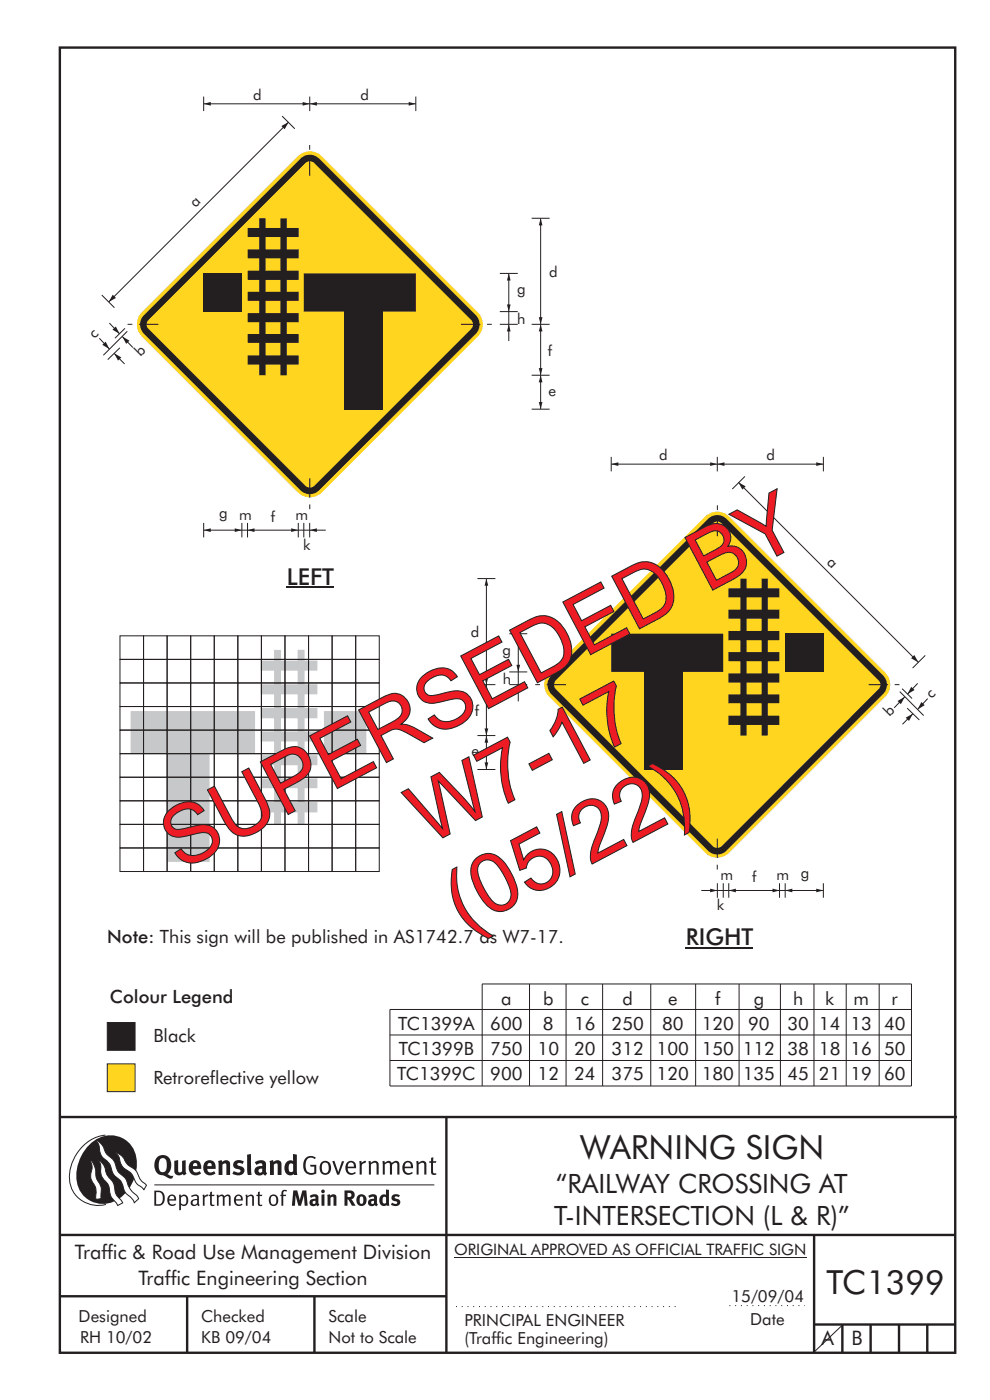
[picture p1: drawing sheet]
<svg xmlns="http://www.w3.org/2000/svg" width="210mm" height="297mm" viewBox="0 0 210 297" stroke-linecap="round" stroke-linejoin="round" font-family="sans-serif">
<g fill="none" stroke="#231f20" stroke-width=".51">
<path d="M12.7 10.1h189.9v276.9h-189.9zM12.7 237h190.3M94.7 236.9v50.1M12.7 262h190M12.7 275h82M39.7 275v12M66.7 275v12M172.7 262v25M172.7 281h30M178.7 281v6M184.7 281v6M190.7 281v6"/>
<path d="M196.7 281v6"/>
</g>
<path d="M154.7 277h16" fill="none" stroke="#231f20" stroke-width=".21" stroke-dasharray=".2 1" stroke-linecap="butt"/>
<path d="M22.8 225.7h5.8v5.9h-5.8z" fill-rule="evenodd" fill="#ffd520" stroke="#231f20" stroke-width=".21"/>
<path d="M22.8 216.9h5.8v5.9h-5.8z" fill-rule="evenodd" fill="#231f20" stroke="#231f20" stroke-width=".21"/>
<path d="M96.7 277.2h47.3" fill="none" stroke="#231f20" stroke-width=".21" stroke-dasharray=".2 1" stroke-linecap="butt"/>
<path d="M96.3 266.7h74.7" fill="none" stroke="#231f20" stroke-width=".21"/>
<g fill="#231f20">
<path d="M64.9 245.6a1.61 1.61 0 0 1 2.1 0l-.2 .3a1.17 1.17 0 0 0-1.4-.2 1.17 1.17 0 0 0-.6 1.3 1.42 1.42 0 0 0 1.2 1.8l.7-.1v-1.2h-.8l-.1-.4h1.3v1.8a1.82 1.82 0 0 1-2.2 0 1.82 1.82 0 0 1-.6-2.1l.2-.7z" fill-rule="evenodd"/>
<path d="M68.2 246.5a1.77 1.77 0 0 0 .4 2.7 1.39 1.39 0 0 0 1.4-.5 1.39 1.39 0 0 0 .2-1.5 1.19 1.19 0 0 0-2-.7zM68.5 246.8a.83 .83 0 0 1 1 .1 .83 .83 0 0 1 .2 .9 .75 .75 0 0 1-.6 1.1 .75 .75 0 0 1-.8-.9v-.9z" fill-rule="evenodd"/>
<path d="M70.5 246.3h.4l.8 2.4 .8-2.4h.5l-1.1 2.9h-.4z" fill-rule="evenodd"/>
<path d="M73.6 246.7a1.74 1.74 0 0 0 .5 2.5l.9-.1 .5-.2-.2-.3a.89 .89 0 0 1-1.1 .2 .89 .89 0 0 1-.4-1h1.7a1.15 1.15 0 0 0-.4-1.4 1.15 1.15 0 0 0-1.5 .3zM74 246.8a.67 .67 0 0 1 .8-.1 .67 .67 0 0 1 .3 .8h-1.3z" fill-rule="evenodd"/>
<path d="M76.2 246.4l.4-.1 .1 .4 .5-.4h.5l-.2 .5a.61 .61 0 0 0-.8 .6v1.8h-.4z" fill-rule="evenodd"/>
<path d="M78.1 246.4l.5-.1 .1 .4a.89 .89 0 0 1 .9-.4 .89 .89 0 0 1 .7 .7v2.2h-.4v-2.2l-.1-.2-.3-.1-.8 .3v2.2h-.4z" fill-rule="evenodd"/>
<path d="M81.1 246.4l.4-.1 .1 .4a.83 .83 0 0 1 .8-.4 .83 .83 0 0 1 .7 .4 .86 .86 0 0 1 .9-.4 .86 .86 0 0 1 .7 .7v2.2h-.4l-.1-2.4a.5 .5 0 0 0-.8 .1l-.2 .2v2.1h-.5v-2.3l-.4-.2-.7 .3v2.2h-.4z" fill-rule="evenodd"/>
<path d="M85.7 246.7a1.74 1.74 0 0 0 .5 2.5l.9-.1 .5-.2-.2-.3a.89 .89 0 0 1-1.1 .2 .89 .89 0 0 1-.4-1h1.7a1.15 1.15 0 0 0-.5-1.4 1.15 1.15 0 0 0-1.4 .3zM86 246.8a.67 .67 0 0 1 .9-.1 .67 .67 0 0 1 .3 .8h-1.3z" fill-rule="evenodd"/>
<path d="M88.3 246.4l.4-.1 .1 .4a.89 .89 0 0 1 .9-.4 .89 .89 0 0 1 .7 .7v2.2h-.4v-2.2l-.1-.2-.3-.1-.8 .3v2.2h-.4z" fill-rule="evenodd"/>
<path d="M91.5 245.6l.4-.1v.8h.7l-.2 .4h-.5v2.1l.1 .1h.5l.1 .3a.71 .71 0 0 1-1.2-.6v-1.9h-.3v-.4h.3z" fill-rule="evenodd"/>
<path d="M37 246.3l.8-.2v2a.46 .46 0 0 0 .2 .6 .46 .46 0 0 0 .6-.2v-2.2l.8-.2v2.4l.2 .5-.6 .3-.2-.3a1.03 1.03 0 0 1-1.2 .3 1.03 1.03 0 0 1-.6-1.1z" fill-rule="evenodd"/>
<path d="M40.4 246.5a1.64 1.64 0 0 0 0 2.3 1.64 1.64 0 0 0 2.3 .1l-.4-.4a.78 .78 0 0 1-.9 .2 .78 .78 0 0 1-.5-.7h1.8a1.37 1.37 0 0 0-.6-1.7 1.37 1.37 0 0 0-1.7 .2zM41 246.9a.48 .48 0 0 1 .7-.1 .48 .48 0 0 1 .2 .6h-1z" fill-rule="evenodd"/>
<path d="M43.5 246.5a1.65 1.65 0 0 0-.2 2 1.65 1.65 0 0 0 1.9 .7l.5-.3-.3-.4a.78 .78 0 0 1-.9 .3 .78 .78 0 0 1-.5-.8h1.8a1.37 1.37 0 0 0-.6-1.7 1.37 1.37 0 0 0-1.7 .2zM44.1 246.9a.48 .48 0 0 1 .6-.1 .48 .48 0 0 1 .2 .6h-.9z" fill-rule="evenodd"/>
<path d="M46.3 246.3l.7-.2 .1 .4a.95 .95 0 0 1 1-.3 .95 .95 0 0 1 .7 .8v2.3h-.8v-2.3l-.3-.2-.5 .3v2.2h-.8z" fill-rule="evenodd"/>
<path d="M49.7 246.5a1.73 1.73 0 0 1 2-.1l-.2 .5-.6-.2a.42 .42 0 0 0-.6 .3l.2 .2a1.23 1.23 0 0 1 1.4 1.1 1.47 1.47 0 0 1-2.3 .9l-.3-.2 .3-.6 .7 .3a.47 .47 0 0 0 .7-.3 .87 .87 0 0 0-1-.5l-.4-.2-.1-.4z" fill-rule="evenodd"/>
<path d="M54.1 246.5l.3 .6 .3-.2a.62 .62 0 0 1 .9 .1v.4a1.21 1.21 0 0 0-1.3 .3 1.21 1.21 0 0 0-.2 1.3 1.19 1.19 0 0 0 1.7 0l.5 .4 .4-.5-.3-.3v-1.4a.96 .96 0 0 0-1.3-1.1zM55 248l.6-.1v.7a.43 .43 0 0 1-.6 .1 .43 .43 0 0 1 0-.7z" fill-rule="evenodd"/>
<path d="M57.2 246.3l.7-.2 .1 .4a.95 .95 0 0 1 1-.3 .95 .95 0 0 1 .7 .8v2.3h-.8v-2.3l-.3-.2-.5 .3v2.2h-.8z" fill-rule="evenodd"/>
<path d="M62.2 244.8v1.5a1.29 1.29 0 0 0-1.4 .2 1.29 1.29 0 0 0-.5 1.3 1.24 1.24 0 0 0 .5 1.3 1.24 1.24 0 0 0 1.5 0l.1 .2h.7l-.1-4.4zM61.5 246.9l.4-.1 .3 .2v1.5l-.3 .1a.48 .48 0 0 1-.6-.4 1.52 1.52 0 0 1 .2-1.3z" fill-rule="evenodd"/>
<path d="M52.4 245l.8-.2 .2 4.5h-.8l-.1-.2z" fill-rule="evenodd"/>
</g>
<path d="M22.4 240.8a9 9 0 0 0-7.4 10.9 6.2 6.2 0 0 0 7.5 3.8M32.7 251.4h59.4" fill="none" stroke="#231f20" stroke-width=".21"/>
<path d="M19.1 242.7a5.7 5.7 0 0 1 6.5-1.4 5.7 5.7 0 0 1 3.4 5.7 8.6 8.6 0 0 1-6.2 8.3 5.7 5.7 0 0 1-6.5-7 9.9 9.9 0 0 1 2.8-5.6z" fill-rule="evenodd" fill="#231f20"/>
<path d="M24.4 244.5a3.1 3.1 0 0 1 2.3 2.2l.8 .7a3.2 3.2 0 0 1 2 2.4l.4 .6 1.2 1.1-.6 .9-.2-.3a3.5 3.5 0 0 1-1.9-2.1 3.8 3.8 0 0 0-2.1-2.2 3.5 3.5 0 0 1-1-2.2zM20.4 241.9a3.4 3.4 0 0 1 1.9 2.4l.7 .9a3.3 3.3 0 0 1 1.7 2.6 4.4 4.4 0 0 0 1.7 2l.3 .3a6.1 6.1 0 0 0 2.5 3.7l.2 .5-.9 .9a6.1 6.1 0 0 0-1.9-2.3l-.4-.7a3.6 3.6 0 0 0-1.9-2.8l-.6-1a3.6 3.6 0 0 0-1.9-2.8 3.7 3.7 0 0 1-.8-2.4zM21 246.1a3.4 3.4 0 0 1 1.5 2.7l.6 1a3.8 3.8 0 0 1 1.4 3.1l.3 .7 1.2 1.6-1 .5-.5-.7a3.2 3.2 0 0 1-1.3-2.8 4.3 4.3 0 0 0-1.4-2.2 4.7 4.7 0 0 1-.5-3zM19.2 246.1a5.1 5.1 0 0 1 1.2 3.7l.3 .7a3.1 3.1 0 0 1 .7 2.9l.1 .9-1.1 .2-.1-.8a3.5 3.5 0 0 0-.9-3.3 3.6 3.6 0 0 1 .1-2.5z" fill-rule="evenodd" fill="#fff" stroke="#231f20" stroke-width=".21"/>
<g fill="#231f20">
<path d="M33.4 245.5a2.51 2.51 0 0 0 .4 3.7l.8 .1a2.78 2.78 0 0 0 2 .7l.2-.6h-.6l-.7-.3a2.56 2.56 0 0 0 0-3.8 1.83 1.83 0 0 0-2.1 .2zM34 245.8a.87 .87 0 0 1 1 .1 .87 .87 0 0 1 .4 .9v.4a1.17 1.17 0 0 1-.9 1.5l-.3-.1a2.38 2.38 0 0 1-.2-2.8z" fill-rule="evenodd"/>
<path d="M33.1 252.9v2.6a1.12 1.12 0 0 0 1.2-.3 1.12 1.12 0 0 0 .2-1.2l-.1-.5-.3-.5zM32.7 252.6h1.1a1.67 1.67 0 0 1 1.2 1.6 1.67 1.67 0 0 1-1.3 1.6h-1zM36.1 253.9l-.2 .5h1.1a.55 .55 0 0 0-.3-.6 .55 .55 0 0 0-.6 .1zM35.8 253.7a.95 .95 0 0 1 1.2-.1 .95 .95 0 0 1 .4 1.1h-1.5a.72 .72 0 0 0 .4 .8 .72 .72 0 0 0 .9-.2l.1 .3a1.15 1.15 0 0 1-1.5 0 1.15 1.15 0 0 1-.2-1.5zM38.4 254.1v1.1a.7 .7 0 0 0 .9 .2 .7 .7 0 0 0 .2-.9 .61 .61 0 0 0-.4-.7 .61 .61 0 0 0-.7 .3zM38 253.5l.3-.1 .1 .4a.95 .95 0 0 1 1.2-.2 .95 .95 0 0 1 .3 1.2 .92 .92 0 0 1-.5 .9 .92 .92 0 0 1-1-.1v1.1l-.4 .1zM40.9 254.8a.5 .5 0 0 0 .2 .8 .5 .5 0 0 0 .7-.4v-.6zM40.5 253.7a1 1 0 0 1 1.7 .3v1.4l.2 .2-.2 .3-.3-.4a.78 .78 0 0 1-1.4 0 .78 .78 0 0 1 .8-1.1h.5a.58 .58 0 0 0-.3-.7 .58 .58 0 0 0-.7 .2zM43 253.5l.3-.1 .1 .4 .3-.3 .5-.1-.2 .4a.52 .52 0 0 0-.6 .5v1.5h-.4zM44.6 252.9l.4-.1-.1 .7h.6l-.1 .2h-.5v1.5a.35 .35 0 0 0 .6 .3v.3a.57 .57 0 0 1-.6 .1 .57 .57 0 0 1-.3-.6v-1.6h-.3v-.2h.3zM45.9 253.5l.4-.1 .1 .4 .2-.2a.64 .64 0 0 1 1 .2 .7 .7 0 0 1 .8-.4 .7 .7 0 0 1 .5 .6v1.8h-.4v-1.7l-.2-.4-.7 .4v1.7h-.3v-1.7a.38 .38 0 0 0-.3-.4 .38 .38 0 0 0-.5 .2l-.1 .2v1.7h-.4zM50.2 253.9l-.2 .5h1.1a.55 .55 0 0 0-.2-.6 .55 .55 0 0 0-.7 .1zM49.9 253.7a.95 .95 0 0 1 1.2-.1 .95 .95 0 0 1 .4 1.1h-1.5a.72 .72 0 0 0 .4 .8 .72 .72 0 0 0 .9-.2l.1 .3a1.15 1.15 0 0 1-1.5 0 1.15 1.15 0 0 1-.2-1.5zM52.1 253.5l.3-.1 .1 .4a.72 .72 0 0 1 .8-.4 .72 .72 0 0 1 .6 .6v1.8h-.4v-1.6a.45 .45 0 0 0-.3-.5 .45 .45 0 0 0-.5 .2l-.2 .2v1.7h-.3zM54.7 252.9l.4-.1v.7h.6l-.1 .2h-.5v1.5a.35 .35 0 0 0 .5 .3v.3a.57 .57 0 0 1-.6 .1 .57 .57 0 0 1-.3-.6v-1.6h-.3v-.2h.3zM57.6 253.8l-.2 .8a.65 .65 0 0 0 .3 .8 .65 .65 0 0 0 .8-.2l.1-.1a.93 .93 0 0 0-.7-1.4zM57.3 253.7a1.12 1.12 0 0 1 1.4 0 1.12 1.12 0 0 1 .2 1.5 1.01 1.01 0 0 1-1.2 .6 1.01 1.01 0 0 1-.7-1.2zM59.9 252.6l.5-.2 .5 .1-.2 .3-.3-.1-.3 .2v.6h.6l-.1 .2h-.5v2.1h-.4v-2.1h-.2v-.2h.2zM62.2 252.5l-.3 3.3h.7l.1-2.3 .6 2.3h.5l.7-2.3 .1 2.3h.7l-.3-3.3h-.9l-.5 2.2-.5-2.2zM65.7 253.7l.3 .4a.51 .51 0 0 1 .5-.3 .51 .51 0 0 1 .4 .4v.1a.88 .88 0 0 0-1.1 .3 .88 .88 0 0 0 .2 1.2 .9 .9 0 0 0 1.1-.2l.3 .3 .4-.4-.3-.3v-1a.87 .87 0 0 0-.4-.9 .87 .87 0 0 0-1 .2zM66.4 254.8l.5-.1v.6l-.1 .1h-.3l-.2-.2zM68.2 253.4v2.4h.6v-2.5zM68.1 252.7a.4 .4 0 0 0 .8 0 .4 .4 0 0 0-.8 0zM69.4 253.5l.1 2.3h.6v-1.7a.33 .33 0 0 1 .4-.2 .33 .33 0 0 1 .2 .3v1.6h.7v-1.8a.75 .75 0 0 0-.6-.6 .75 .75 0 0 0-.8 .2v-.3zM73.1 252.5v3.3h.6v-1.4l.3 .3 .7 1.1h.7l-.9-1.4a.94 .94 0 0 0 .7-1 .94 .94 0 0 0-.9-.9zM73.7 253.1a.51 .51 0 0 1 .7 .1 .51 .51 0 0 1-.1 .7h-.6zM75.9 253.7a1.19 1.19 0 0 0-.1 1.7 1.19 1.19 0 0 0 1.7 0 1.19 1.19 0 0 0 0-1.6 1.19 1.19 0 0 0-1.6-.1zM76.5 253.9l.2-.1a.99 .99 0 0 1 0 1.6 1.06 1.06 0 0 1-.2-1.5zM78.1 253.7l.3 .4a.51 .51 0 0 1 .5-.3 .51 .51 0 0 1 .4 .4v.1a.88 .88 0 0 0-1.1 .3 .88 .88 0 0 0 .2 1.2 .9 .9 0 0 0 1.1-.2l.3 .3 .4-.4-.2-.3v-1a.87 .87 0 0 0-.5-.9 .87 .87 0 0 0-1 .2zM78.9 254.8l.4-.1v.6l-.1 .1h-.3l-.2-.2zM81.9 252.3v1.2a1.2 1.2 0 0 0-1.4 .6 1.2 1.2 0 0 0 .2 1.4l.5 .3 .8-.1v.1h.6l-.1-3.4zM81.4 253.9l.5 .1-.1 1.2a.46 .46 0 0 1-.5 0 .46 .46 0 0 1-.2-.6zM83.3 253.5a.79 .79 0 0 0-.2 1 .79 .79 0 0 0 1 .4 .33 .33 0 0 1 0 .5 .33 .33 0 0 1-.5-.1l-.5-.2-.2 .5a1.15 1.15 0 0 0 1.2 .3 1.15 1.15 0 0 0 .8-1 1.49 1.49 0 0 0-1.2-.8 .4 .4 0 0 1 .3-.3 .4 .4 0 0 1 .4 .1l.2 .1 .2-.4a1.47 1.47 0 0 0-1.5-.1z" fill-rule="evenodd"/>
</g>
<path d="M178.7 281.1l-6 5.7" fill="none" stroke="#231f20" stroke-width=".21"/>
<path d="M116.5 142.7l33.1-33.1a3.6 3.6 0 0 1 5.1 0l33.1 33.1a3.6 3.6 0 0 1 0 5.1l-33.1 33.1a3.7 3.7 0 0 1-5.1 0l-33.1-33.1a3.7 3.7 0 0 1 0-5.1z" fill-rule="evenodd" fill="#ffd520"/>
<path d="M117 143.3l33.2-33.2a2.79 2.79 0 0 1 3.9 0l33.2 33.2a2.81 2.81 0 0 1 0 4l-33.2 33.2a2.79 2.79 0 0 1-3.9 0l-33.2-33.2a2.82 2.82 0 0 1 0-4z" fill-rule="evenodd" fill="#231f20"/>
<path d="M117.9 144.3l33.3-33.2a1.33 1.33 0 0 1 1.9 0l33.3 33.2a1.3 1.3 0 0 1 0 1.9l-33.3 33.3a1.37 1.37 0 0 1-1.9 0l-33.3-33.3a1.34 1.34 0 0 1 0-1.9z" fill-rule="evenodd" fill="#ffd520"/>
<g fill="#231f20">
<path d="M154.5 124.8h2.5v-2h1.4v2h3.1v-2.1h1.4v2.1h2.4v1.9h-2.4v2.6h2.4v2h-2.4v2.6h2.4v1.9h-2.4v2.5h2.4v2h-2.4v2.6h2.4v1.9h-2.4v2.5h2.4v1.9h-2.4v2.6h2.4v2h-2.4v2.2h-1.4v-2.2h-3.1v2.3h-1.4v-2.3h-2.5v-2h2.5v-2.6h-2.5v-1.9h2.5v-2.5h-2.5v-1.9h2.5v-2.6h-2.5v-2h2.5v-2.5h-2.5v-1.9h2.5v-2.6h-2.5v-2h2.5v-2.6h-2.5zM158.4 126.7h3.1v2.6h-3.1zM158.4 131.3h3.1v2.6h-3.1zM158.4 135.8h3.1v2.5h-3.1zM158.4 140.3h3.1v2.6h-3.1zM158.4 144.8h3.1v2.5h-3.1zM158.4 149.2h3.1v2.6h-3.1z" fill-rule="evenodd"/>
<path d="M129.7 134.4h23.7v8.1h-23.7z" fill-rule="evenodd"/>
<path d="M136.6 140.5h8.1v22.7h-8.1z" fill-rule="evenodd"/>
<path d="M166.6 134.4h8.1v8.1h-8.1z" fill-rule="evenodd"/>
</g>
<path d="M152.2 107.2v1M152.2 109.6v4.1M103.2 156v7.2M152.1 177.9v4.1M152.1 183.5v1" fill="none" stroke="#231f20" stroke-width=".21"/>
<g fill="#231f20">
<path d="M103.2 156l.4 1.6h-.8z"/>
<path d="M102.8 161.7h.8l-.4 1.5z"/>
</g>
<path d="M158 101.1l-2.7 2.7M196.3 139l-2.7 2.7M101.3 145.2h3.8M190.9 146.7l5 5.1M191.4 146.1l2.1 2.1M192.4 150.2l2.6 2.5M193.7 151.4l-2.3 2.2" fill="none" stroke="#231f20" stroke-width=".21"/>
<path d="M192.1 152.3l1.6-.9-.9 1.5z" fill="#231f20"/>
<path d="M194.7 145l-2.2 2.3" fill="none" stroke="#231f20" stroke-width=".21"/>
<path d="M193.3 145.7l.7 .7-1.5 .9z" fill="#231f20"/>
<path d="M196.8 148.2l-2.2 2.3" fill="none" stroke="#231f20" stroke-width=".21"/>
<path d="M195.4 148.9l.8 .7-1.6 .9z" fill="#231f20"/>
<path d="M191.9 147.8l-2.2 2.4" fill="none" stroke="#231f20" stroke-width=".21"/>
<path d="M190.4 148.7l1.5-.9-.8 1.6z" fill="#231f20"/>
<path d="M156.6 102.3l38.2 38.2" fill="none" stroke="#231f20" stroke-width=".21"/>
<g fill="#231f20">
<path d="M156.6 102.3l1.6 .9-.7 .7z"/>
<path d="M193.3 139.6l.7-.6 .8 1.5z"/>
</g>
<path d="M129.7 98.5h22.5M113.5 145.2h1M116 145.2h4.1M184.2 145.2h4.2M189.8 145.2h1" fill="none" stroke="#231f20" stroke-width=".21"/>
<g fill="#231f20">
<path d="M129.7 98.5l1.5-.4v.8z"/>
<path d="M150.6 98.1l1.6 .4-1.6 .4z"/>
</g>
<path d="M152.2 98.5h22.5" fill="none" stroke="#231f20" stroke-width=".21"/>
<g fill="#231f20">
<path d="M152.2 98.5l1.5-.4v.8z"/>
<path d="M173.1 98.1l1.6 .4-1.6 .4z"/>
</g>
<path d="M129.7 96.9v3.1M152.2 96.9v3.1M174.7 96.9v3.1M103.2 122.7v22.5" fill="none" stroke="#231f20" stroke-width=".21"/>
<g fill="#231f20">
<path d="M103.2 122.7l.4 1.6h-.8z"/>
<path d="M102.8 143.7h.8l-.4 1.5z"/>
</g>
<path d="M101.3 122.7h3.8M101.3 156h3.8M103.2 145.2v10.8M101.3 163.2h3.8" fill="none" stroke="#231f20" stroke-width=".21"/>
<g fill="#231f20">
<path d="M103.2 145.2l.4 1.6h-.8z"/>
<path d="M102.8 154.5h.8l-.4 1.5z"/>
</g>
<path d="M108 134.4h3.8M109.9 134.4v8.1M108 145.2h3.8" fill="none" stroke="#231f20" stroke-width=".21"/>
<g fill="#231f20">
<path d="M109.9 134.4l.4 1.6h-.8z"/>
<path d="M109.5 141h.8l-.4 1.5z"/>
</g>
<path d="M108 142.5h3.8M109.9 142.5v6.3" fill="none" stroke="#231f20" stroke-width=".21"/>
<path d="M109.9 145.2l.4 1.6h-.8z" fill="#231f20"/>
<path d="M166.6 188.9h8.1" fill="none" stroke="#231f20" stroke-width=".21"/>
<g fill="#231f20">
<path d="M166.6 188.9l1.5-.4v.8z"/>
<path d="M173.1 188.5l1.6 .4-1.6 .4z"/>
</g>
<path d="M153.4 188.9h13.2M166.6 187.4v3M174.7 187.4v3" fill="none" stroke="#231f20" stroke-width=".21"/>
<g fill="#231f20">
<path d="M154.6 188.9l1.5-.4v.8z"/>
<path d="M163.9 188.5l1.5 .4-1.5 .4z"/>
</g>
<path d="M148.8 188.9h4.6M152.2 187.4v3M153.4 187.4v3M154.6 187.4v3M165.4 187.4v3" fill="none" stroke="#231f20" stroke-width=".21"/>
<path d="M150.6 188.5l1.6 .4-1.6 .4z" fill="#231f20"/>
<path d="M30.1 66.2l33.1-33a3.6 3.6 0 0 1 5.1 0l33.1 33a3.7 3.7 0 0 1 0 5.2l-33.1 33a3.7 3.7 0 0 1-5.1 0l-33.1-33a3.6 3.6 0 0 1 0-5.2z" fill-rule="evenodd" fill="#ffd520"/>
<path d="M30.5 66.8l33.2-33.1a2.79 2.79 0 0 1 4 0l33.2 33.1a2.81 2.81 0 0 1 0 4l-33.2 33.2a2.79 2.79 0 0 1-4 0l-33.2-33.2a2.82 2.82 0 0 1 0-4z" fill-rule="evenodd" fill="#231f20"/>
<path d="M64.8 34.6a1.33 1.33 0 0 1 1.9 0l33.2 33.3a1.34 1.34 0 0 1 0 1.9l-33.2 33.3a1.37 1.37 0 0 1-1.9 0l-33.3-33.3a1.3 1.3 0 0 1 0-1.9z" fill-rule="evenodd" fill="#ffd520"/>
<g fill="#231f20">
<path d="M52.5 48.4v1.9h2.5v2.6h-2.5v1.9h2.5v2.6h-2.5v2h2.5v2.5h-2.5v1.9h2.5v2.6h-2.5v1.9h2.5v2.6h-2.5v1.8h2.5v2.7h-2.5v2h2.5v2.2h1.3v-2.2h3.2v2.2h1.3v-2.2h2.6v-2h-2.6v-2.7h2.6v-1.8h-2.6v-2.6h2.6v-1.9h-2.6v-2.6h2.6v-1.9h-2.6v-2.5h2.6v-2h-2.6v-2.6h2.6v-1.9h-2.6v-2.6h2.6v-1.9h-2.6v-2.1h-1.3v2.1h-3.2v-2.1h-1.3v2.1zM56.3 50.3v2.6h3.2v-2.6zM56.3 54.8v2.6h3.2v-2.6zM56.3 59.4v2.5h3.2v-2.5zM56.3 63.8v2.6h3.2v-2.6zM56.3 68.3v2.6h3.2v-2.6zM56.3 72.7v2.7h3.2v-2.7z" fill-rule="evenodd"/>
<path d="M64.4 58h23.8v8.1h-23.8z" fill-rule="evenodd"/>
<path d="M73.1 64.1h8.1v22.7h-8.1z" fill-rule="evenodd"/>
<path d="M43.2 58h8.1v8.1h-8.1z" fill-rule="evenodd"/>
</g>
<path d="M65.7 30.8v1M65.7 33.2v4.1M114.7 79.6v7.2M65.7 101.5v4.1M65.7 107v1" fill="none" stroke="#231f20" stroke-width=".21"/>
<g fill="#231f20">
<path d="M114.7 79.6l.4 1.5h-.8z"/>
<path d="M114.3 85.3h.8l-.4 1.5z"/>
</g>
<path d="M59.8 24.6l2.7 2.7M21.6 62.6l2.7 2.7M24.2 75l2.2 2.2M25.4 73.8l-2.5 2.5M26.5 69.7l-2.1 2M27 70.3l-5.1 5.1M112.8 68.8h3.8" fill="none" stroke="#231f20" stroke-width=".21"/>
<path d="M24.2 75l1.5 .8-.7 .7z" fill="#231f20"/>
<path d="M23.2 68.5l2.2 2.3" fill="none" stroke="#231f20" stroke-width=".21"/>
<path d="M23.9 69.9l.7-.6 .8 1.5z" fill="#231f20"/>
<path d="M21.1 71.8l2.1 2.3" fill="none" stroke="#231f20" stroke-width=".21"/>
<path d="M21.7 73.2l.7-.7 .8 1.6z" fill="#231f20"/>
<path d="M25.9 71.4l2.3 2.3" fill="none" stroke="#231f20" stroke-width=".21"/>
<path d="M25.9 71.4l1.6 .9-.7 .7z" fill="#231f20"/>
<path d="M61.2 25.9l-38.1 38.2" fill="none" stroke="#231f20" stroke-width=".21"/>
<g fill="#231f20">
<path d="M59.7 26.7l1.5-.8-.8 1.5z"/>
<path d="M23.9 62.5l.7 .7-1.5 .9z"/>
</g>
<path d="M65.7 22h22.5M27.1 68.8h1M29.5 68.8h4.1M97.8 68.8h4.1M103.3 68.8h1" fill="none" stroke="#231f20" stroke-width=".21"/>
<g fill="#231f20">
<path d="M86.7 21.6l1.5 .4-1.5 .4z"/>
<path d="M65.7 22l1.5-.4v.8z"/>
</g>
<path d="M43.2 22h22.5" fill="none" stroke="#231f20" stroke-width=".21"/>
<g fill="#231f20">
<path d="M64.2 21.6l1.5 .4-1.5 .4z"/>
<path d="M43.2 22l1.5-.4v.8z"/>
</g>
<path d="M43.2 20.5v3.1M65.7 20.5v3.1M88.2 20.5v3.1M114.7 46.3v22.5" fill="none" stroke="#231f20" stroke-width=".21"/>
<g fill="#231f20">
<path d="M114.7 46.3l.4 1.5h-.8z"/>
<path d="M114.3 67.3h.8l-.4 1.5z"/>
</g>
<path d="M112.8 46.3h3.8M112.8 79.6h3.8M114.7 68.8v10.8M112.8 86.8h3.8" fill="none" stroke="#231f20" stroke-width=".21"/>
<g fill="#231f20">
<path d="M114.7 68.8l.4 1.5h-.8z"/>
<path d="M114.3 78.1h.8l-.4 1.5z"/>
</g>
<path d="M106 58h3.8M107.9 58v8.1M106 68.8h3.8" fill="none" stroke="#231f20" stroke-width=".21"/>
<g fill="#231f20">
<path d="M107.9 58l.4 1.5h-.8z"/>
<path d="M107.5 64.6h.8l-.4 1.5z"/>
</g>
<path d="M106 66.1h3.8M107.9 66.1v6.3" fill="none" stroke="#231f20" stroke-width=".21"/>
<path d="M107.9 68.8l.4 1.5h-.8z" fill="#231f20"/>
<path d="M43.2 112.5h8.1" fill="none" stroke="#231f20" stroke-width=".21"/>
<g fill="#231f20">
<path d="M49.8 112.1l1.5 .4-1.5 .4z"/>
<path d="M43.2 112.5l1.5-.4v.8z"/>
</g>
<path d="M43.2 110.9v3.1M51.3 110.9v3.1M51.3 112.5h13.1" fill="none" stroke="#231f20" stroke-width=".21"/>
<g fill="#231f20">
<path d="M61.8 112.1l1.5 .4-1.5 .4z"/>
<path d="M52.5 112.5l1.5-.4v.8z"/>
</g>
<path d="M52.5 110.9v3.1M63.3 110.9v3.1M64.4 110.9v3.1M64.4 112.5h4.7M65.7 110.9v3.1" fill="none" stroke="#231f20" stroke-width=".21"/>
<path d="M65.7 112.5l1.5-.4v.8z" fill="#231f20"/>
<path d="M27.7 150.8v9h7.8v23h9v-23h9.6v-9zM55.3 140.1h2.8v-2.2h1.5v2.2h3.5v-2.3h1.5v2.3h2.7v2.2h-2.7v2.9h2.7v2.1h-2.7v2.9h2.7v2.2h-2.7v2.8h2.7v2.1h-2.7v2.9h2.7v2.1h-2.7v2.8h2.7v2.1h-2.7v3h2.7v2.1h-2.7v2.5h-1.5v-2.5h-3.5v2.6h-1.5v-2.6h-2.8v-2.1h2.8v-3h-2.8v-2.1h2.8v-2.8h-2.8v-2.1h2.8v-2.9h-2.8v-2.1h2.8v-2.8h-2.8v-2.2h2.8v-2.9h-2.8v-2.1h2.8v-2.9h-2.8zM59.6 142.3h3.5v2.9h-3.5zM59.6 147.3h3.5v2.9h-3.5zM59.6 152.4h3.5v2.8h-3.5zM59.6 157.3h3.5v2.9h-3.5zM59.6 162.3h3.5v2.8h-3.5zM59.6 167.2h3.5v3h-3.5zM68.7 150.8h9v9h-9z" fill-rule="evenodd" fill="#c6c8ca"/>
<g fill="none" stroke="#231f20" stroke-width=".21">
<path d="M25.4 134.9h5v5h-5zM25.4 139.9h5v5h-5zM30.4 134.9h5v5h-5zM30.4 139.9h5v5h-5zM35.4 134.9h5v5h-5zM35.4 139.9h5v5h-5zM40.4 134.9h5v5h-5zM40.4 139.9h5v5h-5zM45.4 134.9h5v5h-5zM45.4 139.9h5v5h-5zM50.4 134.9h5v5h-5zM50.4 139.9h5v5h-5z"/>
<path d="M55.4 134.9h5v5h-5zM55.4 139.9h5v5h-5zM60.4 134.9h5v5h-5zM60.4 139.9h5v5h-5zM65.4 134.9h5v5h-5zM65.4 139.9h5v5h-5zM70.4 134.9h5v5h-5zM70.4 139.9h5v5h-5zM75.4 134.9h5v5h-5zM75.4 139.9h5v5h-5zM25.4 144.9h5v5h-5zM25.4 149.9h5v5h-5z"/>
<path d="M25.4 154.9h5v5h-5zM25.4 159.9h5v5h-5zM30.4 144.9h5v5h-5zM30.4 149.9h5v5h-5zM30.4 154.9h5v5h-5zM30.4 159.9h5v5h-5zM35.4 144.9h5v5h-5zM35.4 149.9h5v5h-5zM35.4 154.9h5v5h-5zM35.4 159.9h5v5h-5zM40.4 144.9h5v5h-5zM40.4 149.9h5v5h-5z"/>
<path d="M40.4 154.9h5v5h-5zM40.4 159.9h5v5h-5zM45.4 144.9h5v5h-5zM45.4 149.9h5v5h-5zM45.4 154.9h5v5h-5zM45.4 159.9h5v5h-5zM50.4 144.9h5v5h-5zM50.4 149.9h5v5h-5zM50.4 154.9h5v5h-5zM50.4 159.9h5v5h-5zM55.4 144.9h5v5h-5zM55.4 149.9h5v5h-5z"/>
<path d="M55.4 154.9h5v5h-5zM55.4 159.9h5v5h-5zM60.4 144.9h5v5h-5zM60.4 149.9h5v5h-5zM60.4 154.9h5v5h-5zM60.4 159.9h5v5h-5zM65.4 144.9h5v5h-5zM65.4 149.9h5v5h-5zM65.4 154.9h5v5h-5zM65.4 159.9h5v5h-5zM70.4 144.9h5v5h-5zM70.4 149.9h5v5h-5z"/>
<path d="M70.4 154.9h5v5h-5zM70.4 159.9h5v5h-5zM75.4 144.9h5v5h-5zM75.4 149.9h5v5h-5zM75.4 154.9h5v5h-5zM75.4 159.9h5v5h-5zM25.4 164.9h5v5h-5zM25.4 169.9h5v5h-5zM25.4 174.9h5v5h-5zM25.4 179.9h5v5h-5zM30.4 164.9h5v5h-5zM30.4 169.9h5v5h-5z"/>
<path d="M30.4 174.9h5v5h-5zM30.4 179.9h5v5h-5zM35.4 164.9h5v5h-5zM35.4 169.9h5v5h-5zM35.4 174.9h5v5h-5zM35.4 179.9h5v5h-5zM40.4 164.9h5v5h-5zM40.4 169.9h5v5h-5zM40.4 174.9h5v5h-5zM40.4 179.9h5v5h-5zM45.4 164.9h5v5h-5zM45.4 169.9h5v5h-5z"/>
<path d="M45.4 174.9h5v5h-5zM45.4 179.9h5v5h-5zM50.4 164.9h5v5h-5zM50.4 169.9h5v5h-5zM50.4 174.9h5v5h-5zM50.4 179.9h5v5h-5zM55.4 164.9h5v5h-5zM55.4 169.9h5v5h-5zM55.4 174.9h5v5h-5zM55.4 179.9h5v5h-5zM60.4 164.9h5v5h-5zM60.4 169.9h5v5h-5z"/>
<path d="M60.4 174.9h5v5h-5zM60.4 179.9h5v5h-5zM65.4 164.9h5v5h-5zM65.4 169.9h5v5h-5zM65.4 174.9h5v5h-5zM65.4 179.9h5v5h-5zM70.4 164.9h5v5h-5zM70.4 169.9h5v5h-5zM70.4 174.9h5v5h-5zM70.4 179.9h5v5h-5zM75.4 164.9h5v5h-5zM75.4 169.9h5v5h-5z"/>
<path d="M75.4 174.9h5v5h-5zM75.4 179.9h5v5h-5zM82.7 219.6h110.6M112.3 208.7v21.7M120.1 208.7v21.7M127.8 208.7v21.7M138 208.7v21.7M147.6 208.7v21.7M156.8 208.7v21.7M165.5 208.7v21.7M172.7 208.7v21.7M179.5 208.7v21.7"/>
<path d="M186.5 208.7v21.7M193.3 214.2h-110.6v16.2M82.7 230.4h110.6v-21.7h-91v21.7M82.7 225h110.6"/>
</g>
<path d="M60.8 124.6h10.1M145.4 201.1h14.4" fill="none" stroke="#231f20" stroke-width=".22"/>
<g font-size="17.6" fill="#ed1c24">
<text x="90.8" y="179.4" transform="rotate(-28 90.8 179.4)">W7-17</text>
<text x="38.3" y="184.9" transform="rotate(-28 38.3 184.9)">SUPERSEDED BY</text>
<text x="98.3" y="197.7" transform="rotate(-28 98.3 197.7)">(05/22)</text>
</g>
<g font-size="7.1" fill="#231f20">
<text x="123.1" y="245.9">WARNING SIGN</text>
<text x="175.3" y="274.5">TC1399</text>
</g>
<g font-size="5.6" fill="#231f20">
<text x="117.9" y="253.1">“RAILWAY CROSSING AT</text>
<text x="117.5" y="259.9">T-INTERSECTION (L &amp; R)”</text>
</g>
<g font-size="4.9" fill="#231f20">
<text x="60.8" y="124.1">LEFT</text>
<text x="145.4" y="200.6">RIGHT</text>
</g>
<g font-size="4.2" fill="#231f20">
<text x="15.9" y="267">Traffic &amp; Road Use Management Division</text>
<text x="29.4" y="272.6">Traffic Engineering Section</text>
<text x="174.3" y="285.4">A</text>
<text x="180.6" y="285.4">B</text>
</g>
<g font-size="3.9" fill="#231f20">
<text x="22.8" y="200.1">Note: This sign will be published in AS1742.7 as W7-17.</text>
<text x="23.3" y="212.8">Colour Legend</text>
<text x="106.3" y="213.1">a</text>
<text x="115.2" y="213.1">b</text>
<text x="123.2" y="213.1">c</text>
<text x="132.1" y="213.1">d</text>
<text x="141.7" y="213.1">e</text>
<text x="151.7" y="213.1">f</text>
<text x="159.9" y="213.1">g</text>
<text x="168.2" y="213.1">h</text>
<text x="175" y="213.1">k</text>
<text x="181" y="213.1">m</text>
<text x="189.1" y="213.1">r</text>
<text x="32.5" y="221.1">Black</text>
<text x="84.5" y="218.5">TC1399A</text>
<text x="104" y="218.5">600</text>
<text x="115.2" y="218.5">8</text>
<text x="121.8" y="218.5">16</text>
<text x="129.7" y="218.5">250</text>
<text x="140.4" y="218.5">80</text>
<text x="148.8" y="218.5">120</text>
<text x="158.7" y="218.5">90</text>
<text x="167" y="218.5">30</text>
<text x="173.7" y="218.5">14</text>
<text x="180.4" y="218.5">13</text>
<text x="187.5" y="218.5">40</text>
<text x="84.6" y="223.8">TC1399B</text>
<text x="104" y="223.8">750</text>
<text x="114" y="223.8">10</text>
<text x="121.8" y="223.8">20</text>
<text x="129.7" y="223.8">312</text>
<text x="139.3" y="223.8">100</text>
<text x="148.8" y="223.8">150</text>
<text x="157.5" y="223.8">112</text>
<text x="167" y="223.8">38</text>
<text x="173.7" y="223.8">18</text>
<text x="180.4" y="223.8">16</text>
<text x="187.5" y="223.8">50</text>
<text x="32.5" y="229.9">Retroreflective yellow</text>
<text x="84.3" y="229.2">TC1399C</text>
<text x="104" y="229.2">900</text>
<text x="114" y="229.2">12</text>
<text x="121.8" y="229.2">24</text>
<text x="129.7" y="229.2">375</text>
<text x="139.3" y="229.2">120</text>
<text x="148.8" y="229.2">180</text>
<text x="157.5" y="229.2">135</text>
<text x="167" y="229.2">45</text>
<text x="173.7" y="229.2">21</text>
<text x="180.4" y="229.2">19</text>
<text x="187.5" y="229.2">60</text>
</g>
<g font-size="3.5" fill="#231f20">
<text x="16.7" y="280.4">Designed</text>
<text x="42.7" y="280.4">Checked</text>
<text x="69.7" y="280.4">Scale</text>
<text x="98.5" y="281.3">PRINCIPAL ENGINEER</text>
<text x="155.1" y="276.2">15/09/04</text>
<text x="159.1" y="281">Date</text>
<text x="17" y="284.8">RH 10/02</text>
<text x="42.7" y="284.8">KB 09/04</text>
<text x="69.7" y="285">Not to Scale</text>
<text x="98.5" y="285.1">(Traffic Engineering)</text>
</g>
<text font-size="3.4" fill="#231f20" x="96.3" y="266.3">ORIGINAL APPROVED AS OFFICIAL TRAFFIC SIGN</text>
<g font-size="3.2" fill="#231f20">
<text x="53.7" y="21.3">d</text>
<text x="76.5" y="21.3">d</text>
<text x="41.5" y="44.1" transform="rotate(-45 41.5 44.1)">a</text>
<text x="116.5" y="58.7">d</text>
<text x="109.7" y="62.4">g</text>
<text x="20.1" y="71.9" transform="rotate(-45 20.1 71.9)">c</text>
<text x="109.7" y="68.7">h</text>
<text x="29.8" y="75.8" transform="rotate(-45 29.8 75.8)">b</text>
<text x="116.2" y="75.4">f</text>
<text x="116.4" y="83.9">e</text>
<text x="139.8" y="97.7">d</text>
<text x="162.6" y="97.7">d</text>
<text x="46.5" y="109.9">g</text>
<text x="50.7" y="110.2">m</text>
<text x="57.4" y="110.7">f</text>
<text x="62.7" y="110.2">m</text>
<text x="64.3" y="116.7">k</text>
<text x="175.2" y="119.3" transform="rotate(45 175.2 119.3)">a</text>
<text x="99.8" y="135.2">d</text>
<text x="106.6" y="138.9">g</text>
<text x="106.6" y="145.1">h</text>
<text x="197.6" y="148.4" transform="rotate(-45 197.6 148.4)">c</text>
<text x="100.7" y="151.9">f</text>
<text x="188.7" y="152.2" transform="rotate(-45 188.7 152.2)">b</text>
<text x="100" y="160.3">e</text>
<text x="152.8" y="186.7">m</text>
<text x="159.5" y="187.2">f</text>
<text x="164.7" y="186.7">m</text>
<text x="169.8" y="186.3">g</text>
<text x="152" y="193.1">k</text>
</g>
</svg>
